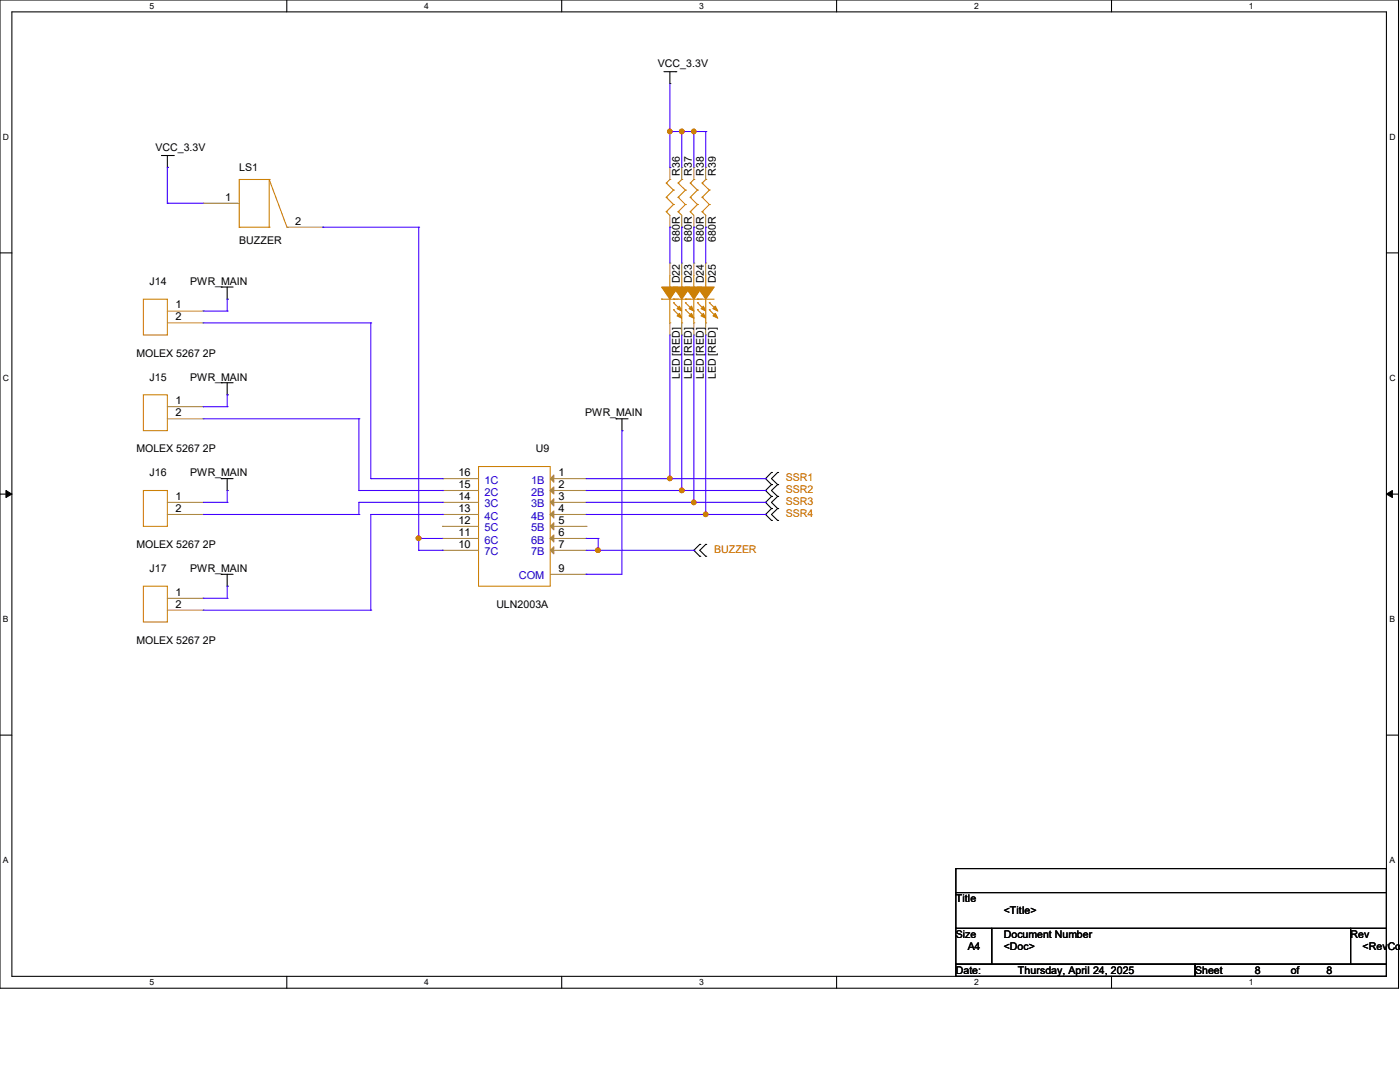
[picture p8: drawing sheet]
<svg xmlns="http://www.w3.org/2000/svg" width="279mm" height="216mm" viewBox="0 0 279 216" stroke-linecap="round" stroke-linejoin="round" font-family="sans-serif">
<path d="M0 0h279.1v197.2h-279.1zM2.4 2.4h274.3v192.4h-274.3z" fill="none" stroke="#000" stroke-width=".21"/>
<g fill="#fff">
<path d="M29.8 .3h.9v1.9h-.9z"/>
<path d="M29.8 195.1h.9v1.9h-.9z"/>
</g>
<path d="M57.2 0v2.4M57.2 194.8v2.4" fill="none" stroke="#000" stroke-width=".21"/>
<g fill="#fff">
<path d="M84.7 .3h.9v1.9h-.9z"/>
<path d="M84.7 195.1h.9v1.9h-.9z"/>
</g>
<path d="M112.1 0v2.4M112.1 194.8v2.4" fill="none" stroke="#000" stroke-width=".21"/>
<g fill="#fff">
<path d="M139.5 .3h1v1.9h-1z"/>
<path d="M139.5 195.1h1v1.9h-1z"/>
</g>
<path d="M167 0v2.4M167 194.8v2.4" fill="none" stroke="#000" stroke-width=".21"/>
<g fill="#fff">
<path d="M194.4 .3h.9v1.9h-.9z"/>
<path d="M194.4 195.1h.9v1.9h-.9z"/>
</g>
<path d="M221.8 0v2.4M221.8 194.8v2.4" fill="none" stroke="#000" stroke-width=".21"/>
<g fill="#fff">
<path d="M249.3 .3h.9v1.9h-.9z"/>
<path d="M249.3 195.1h.9v1.9h-.9z"/>
<path d="M.6 26.4h1.2v1.9h-1.2z"/>
<path d="M277.3 26.4h1.2v1.9h-1.2z"/>
<path d="M.6 74.5h1.2v1.9h-1.2z"/>
<path d="M277.3 74.5h1.2v1.9h-1.2z"/>
</g>
<path d="M0 50.5h2.4M276.7 50.5h2.4" fill="none" stroke="#000" stroke-width=".21"/>
<g fill="#fff">
<path d="M.6 122.6h1.1v1.9h-1.1z"/>
<path d="M277.3 122.6h1.1v1.9h-1.1z"/>
</g>
<path d="M0 98.6h2.4M276.7 98.6h2.4" fill="none" stroke="#000" stroke-width=".21"/>
<path d="M1.2 97.9l1.2 .7-1.2 .7zM276.7 98.6l1.2-.7v1.4z" fill="#000" stroke="#000" stroke-width=".2"/>
<g fill="#fff">
<path d="M.6 170.7h1.1v1.9h-1.1z"/>
<path d="M277.3 170.7h1.1v1.9h-1.1z"/>
</g>
<g fill="none" stroke="#000" stroke-width=".21">
<path d="M132.5 14.3h2.4M133.7 16.7h.1M133.7 14.3v2.4M134.9 14.3h.1M32.2 31h2.4M33.4 33.4h.1M33.4 31v2.4M34.6 31h.1M44.2 57.3h.1M44.2 57.3h2.3M45.3 59.7h.1M45.3 57.3v2.4"/>
<path d="M44.2 76.4h.1M44.2 76.4h2.3M45.3 78.8h.1M45.3 76.4v2.4M44.2 95.5h.1M44.2 95.5h2.3M45.3 97.9h.1M45.3 95.5v2.4M122.9 83.6h.1M122.9 83.6h2.4M124.1 85.9h.1M124.1 83.6v2.3"/>
<path d="M154 96.7h.1M154 94.3h.1M154 99.1h.1M154 94.3l-1.2 1.2 1.2 1.2M154 96.7l-1.2 1.2 1.2 1.2M154 99.1l-1.2 1.1 1.2 1.3M155.2 94.3h.1M155.2 96.7h.1M155.2 99.1h.1M155.2 94.3l-1.2 1.2 1.2 1.2M155.2 96.7l-1.2 1.2 1.2 1.2M155.2 99.1l-1.2 1.1 1.2 1.3"/>
<path d="M44.2 114.6h.1M44.2 114.6h2.3M45.3 117h.1M45.3 114.6v2.4M139.7 111h.1M139.7 108.6h.1M139.7 108.6l-1.2 1.2 1.2 1.2M140.8 108.6h.1M140.8 111h.1M140.8 108.6l-1.1 1.2 1.1 1.2M154 101.5h.1M154 103.8h.1"/>
<path d="M154 101.5l-1.2 1.2 1.2 1.1M155.2 101.5h.1M155.2 103.8h.1M155.2 101.5l-1.2 1.2 1.2 1.1M0 146.7h2.4M276.7 146.7h2.4M190.8 173.3h85.9v4.8h-85.9zM190.8 178.1h85.9v7.2h-85.9zM190.8 185.3h7.1v7.1h-7.1zM190.8 192.4h47.7v2.4h-47.7zM197.9 185.3h71.6v7.1h-71.6zM238.5 192.4h38.2v2.4h-38.2z"/>
<path d="M269.5 185.3h7.2v7.1h-7.2z"/>
</g>
<g fill="none" stroke="#cc8006" stroke-width=".21">
<path d="M47.8 35.8h.1M47.8 35.8v9.5M47.8 35.8h5.9M53.7 35.8h.1M53.7 35.8v9.5M53.7 35.8l3.6 9.5M133 39.4h.1M133 36.5h.1M133 39.4l1.4 1.4M133 36.5l1.4 1.4M133.7 35.8h.1M133.7 35.8l-.7 .7"/>
<path d="M134.4 37.9h.1M134.4 37.9l-1.4 1.5M135.3 39.4h.1M135.3 36.5h.1M135.3 39.4l1.5 1.4M135.3 36.5l1.5 1.4M136.1 35.8h.1M136.1 35.8l-.8 .7M136.8 37.9h.1M136.8 37.9l-1.5 1.5M137.8 39.4h.1M137.8 36.5h.1"/>
<path d="M137.8 39.4l1.4 1.4M137.8 36.5l1.4 1.4M138.5 35.8h.1M138.5 35.8l-.7 .7M139.2 37.9h.1M139.2 37.9l-1.4 1.5M140.1 39.4h.1M140.1 36.5h.1M140.1 39.4l1.5 1.4M140.1 36.5l1.5 1.4M140.8 35.8h.1M140.8 35.8l-.7 .7"/>
<path d="M141.6 37.9h.1M141.6 37.9l-1.5 1.5M28.6 59.7h4.8v7.1h-4.8zM47.8 45.3h.1M47.8 45.3h5.9M53.7 45.3h.1M57.3 45.3h.1M132 59.7h.1M132 59.7h10.5M133 42.2h.1M133 42.2l.7 .8M133.7 57.3h.1"/>
<path d="M133.7 54.9v2.4M133.7 59.7v4.7M134.4 40.8h.1M134.4 59.7h.1M134.4 40.8l-1.4 1.4M135.3 42.2h.1M135.3 42.2l.8 .8M136.1 57.3h.1M136.1 54.9v2.4M136.1 59.7v4.7M136.8 59.7h.1M136.8 40.8h.1"/>
<path d="M136.8 40.8l-1.5 1.4M137.8 42.2h.1M137.8 42.2l.7 .8M138.5 57.3h.1M138.5 54.9v2.4M138.5 59.7v4.7M139.2 59.7h.1M139.2 40.8h.1M139.2 40.8l-1.4 1.4M140.1 42.2h.1M140.1 42.2l.7 .8M140.8 57.3h.1"/>
<path d="M140.8 54.9v2.4M140.8 59.7v4.7M141.6 40.8h.1M141.6 40.8l-1.5 1.4M28.6 78.8h4.8v7.1h-4.8zM133.7 64.4h.1M134.4 60.4h.1M134.4 61.8h.1M134.4 60.4l1.4 1.4M134.4 61.8l1.4 1.4M136.1 64.4h.1M136.8 60.4h.1"/>
<path d="M136.8 61.8h.1M136.8 60.4l1.4 1.4M136.8 61.8l1.4 1.4M138.5 64.4h.1M139.2 60.4h.1M139.2 61.8h.1M139.2 60.4l1.4 1.4M139.2 61.8l1.4 1.4M140.8 64.4h.1M141.6 60.4h.1M141.6 61.8h.1M141.6 60.4l1.4 1.4"/>
<path d="M141.6 61.8l1.4 1.4M28.6 97.9h4.8v7.1h-4.8zM95.5 93.1h14.3v23.9h-14.3zM28.6 117h4.8v7.1h-4.8z"/>
</g>
<g fill="none" stroke="#a84" stroke-width=".21">
<path d="M133.7 33.4h.1M133.7 33.4v2.4M136.1 33.4h.1M136.1 33.4v2.4M138.5 33.4h.1M138.5 33.4v2.4M140.8 33.4h.1M140.8 33.4v2.4M40.6 40.6h.1M40.6 40.6h7.2M57.3 45.3h7.1M64.4 45.3h.1"/>
<path d="M133.7 45.3h.1M133.7 52.5h.1M133.7 43v2.3M133.7 52.5v2.4M136.1 45.3h.1M136.1 52.5h.1M136.1 43v2.3M136.1 52.5v2.4M138.5 45.3h.1M138.5 52.5h.1M138.5 43v2.3M138.5 52.5v2.4"/>
<path d="M140.8 45.3h.1M140.8 52.5h.1M140.8 43v2.3M140.8 52.5v2.4M33.4 62.1h7.2M33.4 64.4h7.2M40.6 62.1h.1M40.6 64.4h.1M133.7 66.8h.1M133.7 64.4v2.4M136.1 66.8h.1M136.1 64.4v2.4"/>
<path d="M138.5 66.8h.1M138.5 64.4v2.4M140.8 66.8h.1M140.8 64.4v2.4M33.4 81.2h7.2M33.4 83.6h7.2M40.6 81.2h.1M40.6 83.6h.1M88.3 95.5h.1M88.3 97.9h.1M88.3 95.5h7.2M88.3 97.9h7.2"/>
<path d="M109.8 95.5h7.2M109.8 97.9h7.2M117 95.5h.1M117 97.9h.1M33.4 100.2h7.2M33.4 102.7h7.2M33.4 119.4h7.2M40.6 100.2h.1M40.6 102.7h.1M40.6 119.4h.1M88.3 100.2h.1M88.3 102.7h.1"/>
<path d="M88.3 105h.1M88.3 107.4h.1M88.3 109.8h.1M88.3 100.2h7.2M88.3 102.7h7.2M88.3 105h7.2M88.3 107.4h7.2M88.3 109.8h7.2M109.8 100.2h7.2M109.8 102.7h7.2M109.8 105h7.2M109.8 107.4h7.2"/>
<path d="M109.8 109.8h7.2M109.8 114.6h7.2M117 100.2h.1M117 102.7h.1M117 105h.1M117 107.4h.1M117 109.8h.1M117 114.6h.1M33.4 121.8h7.2M40.6 121.8h.1"/>
</g>
<g fill="#cc8006" stroke="#cc8006" stroke-width=".21">
<path d="M139.2 57.3h3.3l-1.7 2.4z" fill-rule="evenodd"/>
<path d="M142.7 62.5l.6 1-1-.5z" fill-rule="evenodd"/>
<path d="M142.7 61.1l.6 1-1-.5z" fill-rule="evenodd"/>
<path d="M136.8 57.3h3.3l-1.6 2.4z" fill-rule="evenodd"/>
<path d="M140.4 62.5l.4 1-.9-.5z" fill-rule="evenodd"/>
<path d="M140.4 61.1l.4 1-.9-.5z" fill-rule="evenodd"/>
<path d="M132 57.3h3.3l-1.6 2.4z" fill-rule="evenodd"/>
<path d="M135.6 62.5l.5 1-1-.5z" fill-rule="evenodd"/>
<path d="M135.6 61.1l.5 1-1-.5z" fill-rule="evenodd"/>
<path d="M134.4 57.3h3.4l-1.7 2.4z" fill-rule="evenodd"/>
<path d="M138 62.5l.5 1-1-.5z" fill-rule="evenodd"/>
<path d="M138 61.1l.5 1-1-.5z" fill-rule="evenodd"/>
</g>
<g fill="#a84" stroke="#a84" stroke-width=".21">
<path d="M109.8 95.5l.7-.7v1.4z"/>
<path d="M109.8 97.9l.7-.7v1.4z"/>
<path d="M110.5 99.5v1.5l-.7-.8z"/>
<path d="M109.8 102.7l.7-.8v1.5z"/>
<path d="M109.8 105l.7-.7v1.4z"/>
<path d="M109.8 107.4l.7-.7v1.5z"/>
<path d="M109.8 109.8l.7-.7v1.4z"/>
</g>
<g fill="none" stroke="#4200ff" stroke-width=".21">
<path d="M133.7 16.7v16.7M33.4 33.4h.1M33.4 33.4v7.2M133.7 26.2h.1M133.7 33.4h.1M133.7 26.2h7.1M136.1 26.2h.1M136.1 26.2v7.2M138.5 26.2h.1M138.5 26.2v7.2M140.8 26.2h.1M140.8 26.2v7.2"/>
<path d="M33.4 40.6h.1M33.4 40.6h7.2M45.3 59.7h.1M45.3 59.7v2.4M64.4 45.3h.1M64.4 45.3h19.2M83.6 45.3h.1M83.6 45.3v64.5M133.7 45.3h.1M133.7 45.3v7.2M136.1 45.3h.1M136.1 45.3v7.2"/>
<path d="M138.5 45.3h.1M138.5 45.3v7.2M140.8 45.3h.1M140.8 45.3v7.2M40.6 62.1h4.7M40.6 64.4h33.4M45.3 62.1h.1M45.3 78.8h.1M45.3 78.8v2.4M74 64.4h.1M74 64.4v31.1M133.7 66.8v28.7"/>
<path d="M136.1 66.8v31.1M138.5 66.8v33.4M140.8 66.8v35.9M40.6 81.2h4.7M40.6 83.6h31M45.3 81.2h.1M45.3 97.9h.1M45.3 97.9v2.3M71.6 83.6h.1M71.6 97.9h.1M71.6 83.6v14.3M71.6 97.9h16.7"/>
<path d="M74 95.5h.1M74 95.5h14.3M88.3 95.5h.1M88.3 97.9h.1M117 95.5h35.8M117 97.9h35.8M124.1 85.9h.1M124.1 85.9v28.7h-7.1M133.7 95.5h.1M136.1 97.9h.1M152.8 95.5h.1M152.8 97.9h.1"/>
<path d="M40.6 100.2h4.7M40.6 102.7h31M40.6 119.4h4.7M45.3 100.2h.1M45.3 117h.1M45.3 119.4h.1M45.3 117v2.4M71.6 100.2h.1M71.6 102.7h.1M71.6 100.2v2.5M71.6 100.2h16.7M74 102.7h.1"/>
<path d="M74 102.7v19.1M74 102.7h14.3M83.6 107.4h.1M83.6 109.8h.1M83.6 107.4h4.7M83.6 109.8h4.7M88.3 100.2h.1M88.3 102.7h.1M88.3 109.8h.1M117 114.6h.1M117 100.2h35.8M117 102.7h35.8"/>
<path d="M117 107.4h2.4M117 109.8h21.5M119.4 107.4h.1M119.4 109.8h.1M119.4 107.4v2.4M138.5 100.2h.1M138.5 109.8h.1M140.8 102.7h.1M152.8 100.2h.1M152.8 102.7h.1M40.6 121.8h33.4M74 121.8h.1"/>
</g>
<g fill="#f00" stroke="#f00" stroke-width=".21">
<circle cx="83.5" cy="107.4" r=".46"/>
<circle cx="119.3" cy="109.8" r=".46"/>
<circle cx="140.8" cy="102.6" r=".44"/>
<circle cx="133.7" cy="26.2" r=".44"/>
<circle cx="138.5" cy="26.2" r=".44"/>
<circle cx="136.1" cy="26.2" r=".46"/>
<circle cx="133.7" cy="95.5" r=".44"/>
<circle cx="136.1" cy="97.9" r=".46"/>
<circle cx="138.5" cy="100.2" r=".44"/>
</g>
<g font-size="2.2">
<text x="44.9" y="40">1</text>
<text x="58.9" y="44.8">2</text>
<text x="35.1" y="61.6">1</text>
<text x="35.1" y="63.9">2</text>
<text x="35.1" y="80.6">1</text>
<text x="35.1" y="83.1">2</text>
<text x="91.5" y="95">16</text>
<text x="111.5" y="95">1</text>
<text x="35.1" y="99.7">1</text>
<text x="91.5" y="97.4">15</text>
<text x="91.5" y="99.7">14</text>
<text x="111.5" y="97.4">2</text>
<text x="111.5" y="99.7">3</text>
<text x="35.1" y="102.1">2</text>
<text x="91.5" y="102.1">13</text>
<text x="91.5" y="104.5">12</text>
<text x="91.5" y="106.9">11</text>
<text x="111.5" y="102.1">4</text>
<text x="111.5" y="104.5">5</text>
<text x="111.5" y="106.9">6</text>
<text x="91.5" y="109.3">10</text>
<text x="111.5" y="109.3">7</text>
<text x="35.1" y="118.9">1</text>
<text x="111.5" y="114.1">9</text>
<text x="35.1" y="121.2">2</text>
</g>
<g font-size="2.2" fill="#00c">
<text x="96.7" y="96.5">1C</text>
<text x="96.7" y="98.9">2C</text>
<text x="96.7" y="101.3">3C</text>
<text x="106" y="96.5">1B</text>
<text x="106" y="98.9">2B</text>
<text x="106" y="101.3">3B</text>
<text x="96.7" y="103.7">4C</text>
<text x="96.7" y="106">5C</text>
<text x="106" y="103.7">4B</text>
<text x="106" y="106">5B</text>
<text x="96.7" y="108.5">6C</text>
<text x="96.7" y="110.8">7C</text>
<text x="106" y="108.5">6B</text>
<text x="106" y="110.8">7B</text>
<text x="103.5" y="115.6">COM</text>
</g>
<g font-size="2.1">
<text x="131.3" y="13.4">VCC_3.3V</text>
<text x="31" y="30.1">VCC_3.3V</text>
<text x="47.8" y="34.2">LS1</text>
<text x="135.7" y="35.1" transform="rotate(-90 135.7 35.1)">R36</text>
<text x="138" y="35.1" transform="rotate(-90 138 35.1)">R37</text>
<text x="140.5" y="35.1" transform="rotate(-90 140.5 35.1)">R38</text>
<text x="142.8" y="35.1" transform="rotate(-90 142.8 35.1)">R39</text>
<text x="47.8" y="48.7">BUZZER</text>
<text x="135.7" y="48.2" transform="rotate(-90 135.7 48.2)">680R</text>
<text x="138" y="48.2" transform="rotate(-90 138 48.2)">680R</text>
<text x="140.5" y="48.2" transform="rotate(-90 140.5 48.2)">680R</text>
<text x="142.8" y="48.2" transform="rotate(-90 142.8 48.2)">680R</text>
<text x="29.8" y="56.9">J14</text>
<text x="37.9" y="56.9">PWR_MAIN</text>
<text x="135.7" y="56.6" transform="rotate(-90 135.7 56.6)">D22</text>
<text x="138" y="56.6" transform="rotate(-90 138 56.6)">D23</text>
<text x="140.5" y="56.6" transform="rotate(-90 140.5 56.6)">D24</text>
<text x="142.8" y="56.6" transform="rotate(-90 142.8 56.6)">D25</text>
<text x="27.2" y="71.2">MOLEX 5267 2P</text>
<text x="29.8" y="75.9">J15</text>
<text x="37.9" y="75.9">PWR_MAIN</text>
<text x="135.7" y="75.6" transform="rotate(-90 135.7 75.6)">LED [RED]</text>
<text x="138" y="75.6" transform="rotate(-90 138 75.6)">LED [RED]</text>
<text x="140.5" y="75.6" transform="rotate(-90 140.5 75.6)">LED [RED]</text>
<text x="142.8" y="75.6" transform="rotate(-90 142.8 75.6)">LED [RED]</text>
<text x="116.8" y="83.1">PWR_MAIN</text>
<text x="27.2" y="90.3">MOLEX 5267 2P</text>
<text x="29.8" y="95">J16</text>
<text x="37.9" y="95">PWR_MAIN</text>
<text x="106.9" y="90.3">U9</text>
<text x="27.2" y="109.4">MOLEX 5267 2P</text>
<text x="29.8" y="114.1">J17</text>
<text x="37.9" y="114.1">PWR_MAIN</text>
<text x="99.1" y="121.3">ULN2003A</text>
<text x="27.2" y="128.5">MOLEX 5267 2P</text>
<text x="190.8" y="180">Title</text>
<text x="200.3" y="182.4">&lt;Title&gt;</text>
<text x="190.8" y="187.2">Size</text>
<text x="193.1" y="189.6">A4</text>
<text x="200.3" y="187.2">Document Number</text>
<text x="200.3" y="189.6">&lt;Doc&gt;</text>
<text x="269.5" y="187.2">Rev</text>
<text x="271.9" y="189.6">&lt;RevCod</text>
<text x="190.8" y="194.4">Date:</text>
<text x="203.2" y="194.4">Thursday, April 24, 2025</text>
<text x="238.5" y="194.4">Sheet</text>
<text x="250.4" y="194.4">8</text>
<text x="257.6" y="194.4">of</text>
<text x="264.7" y="194.4">8</text>
</g>
<g font-size="2.1" fill="#f00">
<text x="156.8" y="96">SSR1</text>
<text x="156.8" y="98.4">SSR2</text>
<text x="156.8" y="100.8">SSR3</text>
<text x="156.8" y="103.2">SSR4</text>
<text x="142.5" y="110.3">BUZZER</text>
</g>
<g font-size="1.7">
<text x="29.8" y="1.8">5</text>
<text x="84.7" y="1.8">4</text>
<text x="139.5" y="1.8">3</text>
<text x="194.4" y="1.8">2</text>
<text x="249.3" y="1.8">1</text>
<text x=".6" y="27.9">D</text>
<text x="277.3" y="27.9">D</text>
<text x=".6" y="76">C</text>
<text x="277.3" y="76">C</text>
<text x=".6" y="124.2">B</text>
<text x="277.3" y="124.2">B</text>
<text x=".6" y="172.3">A</text>
<text x="277.3" y="172.3">A</text>
<text x="29.8" y="196.6">5</text>
<text x="84.7" y="196.6">4</text>
<text x="139.5" y="196.6">3</text>
<text x="194.4" y="196.6">2</text>
<text x="249.3" y="196.6">1</text>
</g>
</svg>
